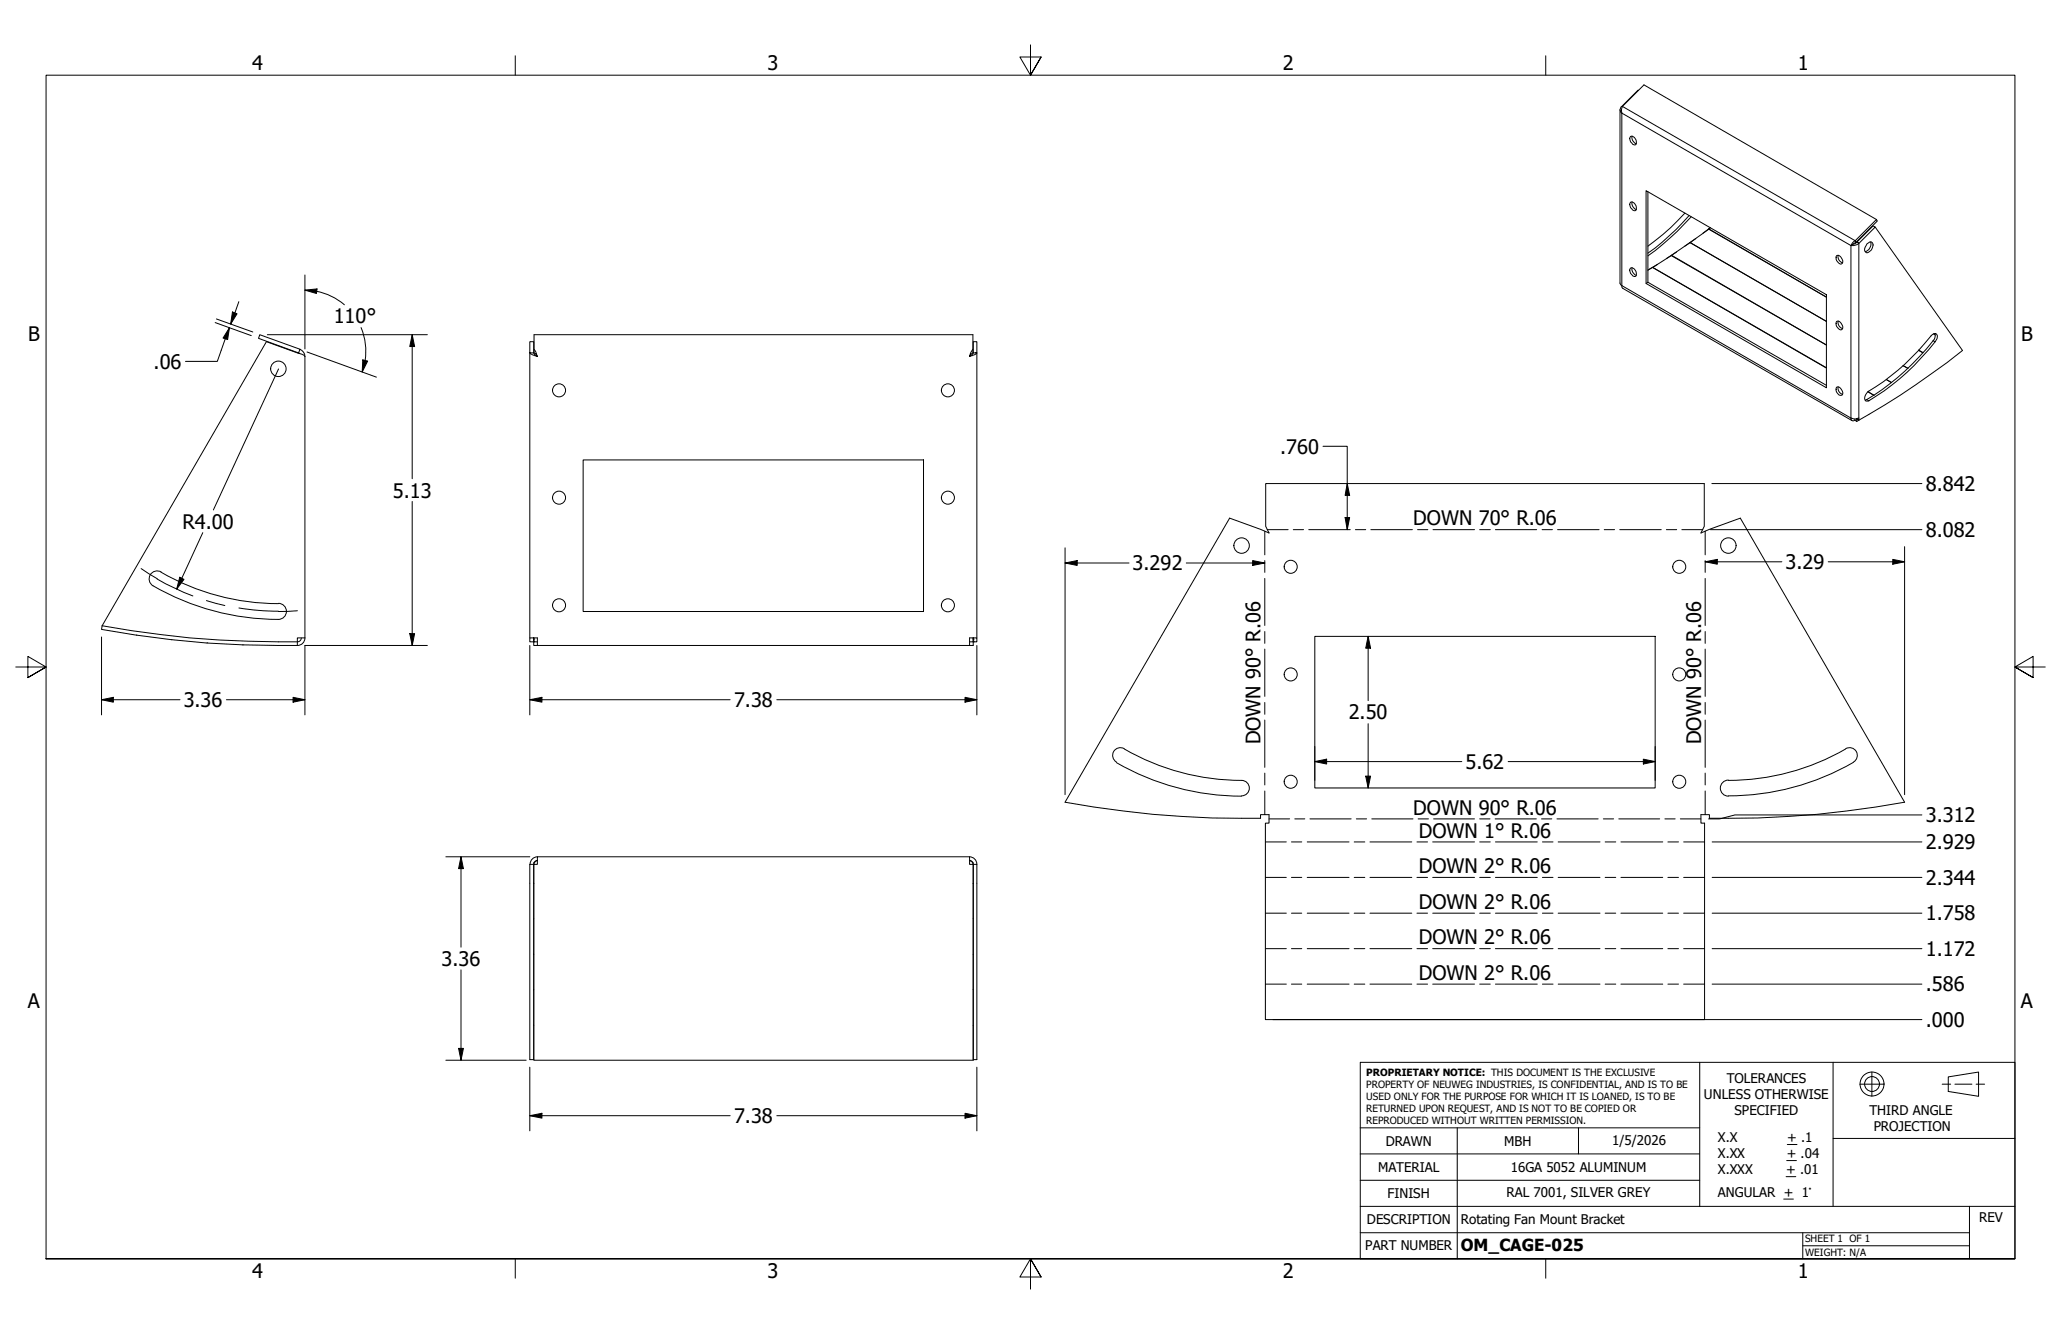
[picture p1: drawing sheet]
<svg xmlns="http://www.w3.org/2000/svg" width="432mm" height="279mm" viewBox="0 0 432 279" stroke-linecap="round" stroke-linejoin="round" font-family="sans-serif">
<!-- layer: Visible (ANSI) -->
<g fill="none" stroke="#000" stroke-width=".21">
<path d="M343.3 18.9l-3.5 3.4 .1 .1M339.4 23v36.3l.4 .5 .1 .5 48.1 27.8M339.8 22.3a.83 .83 0 0 0 0 1.4l-.1-.8 .2-.6 4.5-4.5 48.7 28.2M341.6 28.6a1.11 1.11 0 0 1 1.1 .6 1.11 1.11 0 0 1-.1 1.2 1.21 1.21 0 0 1-1-1.8zM341.9 28.5a1.34 1.34 0 0 0 .9 1.6M344.9 39.9l37.8 21.8v19.5l-37.8-21.8zM341.6 42.4a1.11 1.11 0 0 1 1.1 .5 1.11 1.11 0 0 1-.1 1.2 1.21 1.21 0 0 1-1-1.7zM341.6 56.1a1.11 1.11 0 0 1 1.1 .6 1.11 1.11 0 0 1-.1 1.2 1.21 1.21 0 0 1-1-1.8zM341.9 42.3a1.34 1.34 0 0 0 .9 1.6M341.9 56.1a1.34 1.34 0 0 0 .9 1.6M344.9 59.4l.3-.3 37.5 21.6M345.2 40.1v19"/>
<path d="M351.3 52.8l-2.2 1.4M353 44.6a46 46 0 0 1-7.8 7M353.9 45.1a53.5 53.5 0 0 1-8.7 7.9M354.1 50.8h.1M354.3 45.4a58 58 0 0 1-9.1 8.2M355.3 50l-2.3 1.6M356.8 48.8l1.5-1.1a138.5 138.5 0 0 1-13.1 8.9l2.1-1.2M384.8 53.5a1.21 1.21 0 0 1 1.2 1.7l-.2 .1a1.25 1.25 0 0 1-1-1.8zM385.1 53.5a1.34 1.34 0 0 0 .9 1.6M388.2 51.2l-.4 .2M388.7 50.4l-.6 .5-.3 .5M388.8 50.8l-.6 .4"/>
<path d="M389 50.7l-.8 .5M389.4 51l-.8 .4h-.8M391.2 51.1a.75 .75 0 0 1 1-.3 1.5 1.5 0 0 1-1.2 2.1 .92 .92 0 0 1 0-1.5zM391.9 50.7a1.72 1.72 0 0 1-1.1 2M392.4 47.3l.5 .3-3.5 3.4-.4-.3zM392.9 47.6l18.3 25.8a163.8 163.8 0 0 1-22.2 14.9M393.1 46l.2 .3-4.5 4.5-.1-.4zM54.4 70.1l8.5 3.1-.4 .7-8.3-3zM62.5 73.9l.3 .1M62.9 73.2a1.72 1.72 0 0 1 1 1.5M63.9 74.7a2.33 2.33 0 0 0-1.6-.8l-6.5-2.3-34.4 59.5M63.9 74.7v58.9"/>
<path d="M111 73.9l.5 .4 1.1 .4-.6-.4-.2-.4M111 71.6h.8v2.3h-.8zM111 73.9v59.7M111.9 73.2l.4 .5 .3 1-.3-.5-.4-.3v-3.8h91.9v3.8l-.3 .3-.4 .5 .4-1 .3-.5M203.9 73.9l-.8 .8a2.36 2.36 0 0 0 1.6-.8v59.7M203.9 71.6h.8v2.3h-.8zM384.8 67.3a1.21 1.21 0 0 1 1.2 1.7l-.2 .1a1.25 1.25 0 0 1-1-1.8zM385.1 67.2a1.34 1.34 0 0 0 .9 1.6M405.1 69.9l.3 .3M405.4 69.8v.9a48 48 0 0 1-14.6 13.1M122.2 96.3h71.3v31.8h-71.3zM384.8 81.1a1.21 1.21 0 0 1 1.2 1.6 1.12 1.12 0 0 1-1.1-.4 1.12 1.12 0 0 1-.1-1.2z"/>
<path d="M385.1 81a1.34 1.34 0 0 0 .9 1.6M388.6 87.8v.2l.4 .3M388.9 87.7l.1 .6M389 87.7l.4 .3v-.4a1.8 1.8 0 0 1-1.6 0 .49 .49 0 0 0 .2 .5 .49 .49 0 0 0 .6-.1M389 87.8h.1M391.3 82.1a50.4 50.4 0 0 0 13.5-12l.6-.3a.79 .79 0 0 1 .5 .7 .79 .79 0 0 1-.3 .7 47.5 47.5 0 0 1-14.3 12.8h-.3a.98 .98 0 0 1 0-1.6zM33.7 119.8a49.2 49.2 0 0 0 24.6 6.6M33.8 119.8a1.68 1.68 0 0 0-2.3 .6 1.68 1.68 0 0 0 .6 2.3M257.6 108.5l8.3 3.1-.7-1.4v-8.9h91.9v8.9l-.7 1.4 8.2-3.1 34.4 59.5a203.6 203.6 0 0 1-40.9 3.4v-.8h-1.7v1.8h.7v41.2h-92v-41.2h.8v-1.8h-1.8v.8a210.9 210.9 0 0 1-41-3.4zM21.4 131.1l-.1 .7 7.3 1.2M21.4 131.1a203.6 203.6 0 0 0 40.9 3.3M28.6 133l7.3 1"/>
<path d="M32.1 122.7a52.5 52.5 0 0 0 26.2 7M36 134l7.4 .7M43.4 134.6h.1M58.3 126.4a1.68 1.68 0 0 1 1.7 1.6 1.68 1.68 0 0 1-1.7 1.7M62.3 134.4v.8l-11.4-.1-7.5-.4M63.1 133.6a.79 .79 0 0 1-.8 .8M63.9 133.6a1.56 1.56 0 0 1-1.6 1.6M63.9 133.6h-1.6v.8M111.8 133.9h.1M111.8 134.3h.1M111.8 134.4h.1M111.8 134.4v-.8v.8h-.8v-.8h1.6v1.6h90.5v-1.6h1.6v.8h-.8v-.8v1.6h-.8"/>
<path d="M111.8 134.4v.8h.8M111.8 134.4h.8M203.1 134.4h.8M203.9 133.9h.1M203.9 134.3h.1M203.9 134.4h.1M275.5 133.3h71.3v31.7h-71.3zM233.9 159.7a52.5 52.5 0 0 0 26.2 7.1M235.5 156.9a50 50 0 0 0 25.1 6.6 1.62 1.62 0 0 1 1.1 1.8 1.62 1.62 0 0 1-1.6 1.4M235.5 156.8a1.62 1.62 0 0 0-2.2 .6 1.62 1.62 0 0 0 .6 2.2M386.7 156.9a49.2 49.2 0 0 1-24.6 6.5M386.7 156.8a1.62 1.62 0 0 1 2.2 .6 1.62 1.62 0 0 1-.6 2.2"/>
<path d="M388.3 159.7a52.4 52.4 0 0 1-26.2 7M112.6 179.5a1.56 1.56 0 0 0-1.5 1.5M203.1 179.5a1.56 1.56 0 0 1 1.6 1.5M362.1 163.4a1.68 1.68 0 0 0-1.7 1.7 1.68 1.68 0 0 0 1.7 1.7M111.9 180.7l.7-.5a.79 .79 0 0 0-.8 .8v40.9h-.8v-40.9h1.6v-1.5h90.5v1.5h.8M111.9 180.7v.3M203.8 180.7l-.7-.5a.79 .79 0 0 1 .8 .8M203.8 180.7v.3M203.9 181v41.1h-92.1v-7.3M203.9 181h.8M204.7 181v40.9h-.8"/>
<circle cx="58.3" cy="77.2" r="1.62"/>
<circle cx="117.1" cy="81.8" r="1.37"/>
<circle cx="198.6" cy="81.8" r="1.37"/>
<circle cx="117.1" cy="104.2" r="1.37"/>
<circle cx="198.6" cy="104.2" r="1.37"/>
<circle cx="260.1" cy="114.3" r="1.62"/>
<circle cx="270.4" cy="118.7" r="1.37"/>
<circle cx="351.8" cy="118.7" r="1.37"/>
<circle cx="362.1" cy="114.3" r="1.62"/>
<circle cx="117.1" cy="126.8" r="1.37"/>
<circle cx="198.6" cy="126.8" r="1.37"/>
<circle cx="270.4" cy="141.3" r="1.37"/>
<circle cx="351.8" cy="141.3" r="1.37"/>
<circle cx="270.4" cy="163.7" r="1.37"/>
<circle cx="351.8" cy="163.7" r="1.37"/>
</g>
<!-- layer: Bend Centerline (ANSI) -->
<g fill="none" stroke="#000" stroke-width=".21">
<path d="M265 111.3v4.9M265 117.4v2.5M265.5 110.9h4.4M271 110.9h2.1M274.2 110.9h8.7M284 110.9h2.1M287.2 110.9h8.7M297 110.9h2.1M300.2 110.9h8.7M310 110.9h2.2M313.3 110.9h8.6M323.1 110.9h2.1"/>
<path d="M326.3 110.9h8.7M336.1 110.9h2.2M339.3 110.9h8.7M349.1 110.9h2.2M352.4 110.9h4.3M357.3 111.3v4.9M357.3 117.4v2.5M265 121.2v9.8M265 132.3v2.4M265 136v9.9M357.3 121.2v9.8M357.3 132.3v2.4"/>
<path d="M357.3 136v9.9M265 147.1v2.5M265 150.8v9.9M357.3 147.1v2.5M357.3 150.8v9.9M265 161.9v2.5M265 165.7v4.9M265.1 176.3h4.4M265.9 171.5h4.3M270.6 176.3h2.1M271.3 171.5h2.1M273.9 176.3h8.7"/>
<path d="M274.4 171.5h8.7M283.7 176.3h2.2M284.2 171.5h2.1M287 176.3h8.8M287.4 171.5h8.6M296.9 176.3h2.2M297.1 171.5h2.2M300.2 176.3h8.7M300.4 171.5h8.5M310 171.5h2.2M310 176.3h2.2M313.2 171.5h8.7"/>
<path d="M313.3 176.3h8.8M323 171.5h2.1M323.2 176.3h2.2M326.2 171.5h8.6M326.5 176.3h8.7M335.9 171.5h2.2M336.3 176.3h2.2M339.2 171.5h8.5M339.6 176.3h8.8M348.8 171.5h2.2M349.4 176.3h2.3M352 171.5h4.4"/>
<path d="M352.7 176.3h4.4M357.3 161.9v2.5M357.3 165.7v4.9M265.1 183.8h4.4M265.1 191.3h4.4M265.1 198.7h4.4M270.6 183.8h2.1M270.6 191.3h2.1M270.6 198.7h2.1M273.9 183.8h8.7M273.9 191.3h8.7M273.9 198.7h8.7"/>
<path d="M283.7 183.8h2.2M283.7 191.3h2.2M283.7 198.7h2.2M287 183.8h8.8M287 191.3h8.8M287 198.7h8.8M296.9 183.8h2.2M296.9 191.3h2.2M296.9 198.7h2.2M300.2 183.8h8.7M300.2 191.3h8.7M300.2 198.7h8.7"/>
<path d="M310 183.8h2.2M310 191.3h2.2M310 198.7h2.2M313.3 183.8h8.8M313.3 191.3h8.8M313.3 198.7h8.8M323.2 183.8h2.2M323.2 191.3h2.2M323.2 198.7h2.2M326.5 183.8h8.7M326.5 191.3h8.7M326.5 198.7h8.7"/>
<path d="M336.3 183.8h2.2M336.3 191.3h2.2M336.3 198.7h2.2M339.6 183.8h8.8M339.6 191.3h8.8M339.6 198.7h8.8M349.4 183.8h2.3M349.4 191.3h2.3M349.4 198.7h2.3M352.7 183.8h4.4M352.7 191.3h4.4M352.7 198.7h4.4"/>
<path d="M265.1 206.1h4.4M270.6 206.1h2.1M273.9 206.1h8.7M283.7 206.1h2.2M287 206.1h8.8M296.9 206.1h2.2M300.2 206.1h8.7M310 206.1h2.2M313.3 206.1h8.8M323.2 206.1h2.2M326.5 206.1h8.7M336.3 206.1h2.2"/>
<path d="M339.6 206.1h8.8M349.4 206.1h2.3M352.7 206.1h4.4"/>
</g>
<!-- layer: Visible Narrow (ANSI) -->
<g fill="none" stroke="#000" stroke-width=".21">
<path d="M339.8 23.7l48 27.7v36.2l-48-27.8zM339.9 22.3l48.8 28.1M346.2 56l36.5 21.1M346.3 56l36.4 21M350.2 53.5l32.5 18.8-32.6-18.8M354.1 50.8l28.6 16.5M358 47.9l24.7 14.3M389.4 51v36.6M395.2 79.5l1.1 .6M398.7 76.6l1 .6M402.9 73.9l-.9-.6 .8 .6M405 71.4l.4 .2"/>
<path d="M391.1 83.7l.4 .2M391.4 82l1.2 .8"/>
</g>
<!-- layer: Border (ANSI) -->
<path d="M107.9 11.7v4M215.9 9.4v6.3l-2.2-3.8h4.4l-2.2 3.8 2.2-3.8M323.8 11.7v4M3.3 139.7h6.4l-3.9-2.2v4.4l3.9-2.2-3.9 2.2M428.5 139.7h-6.4l3.9-2.2v4.4l-3.9-2.2 3.9 2.2M9.7 263.7v-248h412.4v248h-412.4h412.4M107.9 263.7v4M218.1 267.5l-2.2-3.8 2.2 3.8h-4.4l2.2-3.8v6.3M323.8 263.7v4" fill="none" stroke="#000" stroke-width=".21"/>
<!-- layer: Title (ANSI) -->
<g fill="none" stroke="#000" stroke-width=".21">
<path d="M285 222.5h137.1v41.2h-137.1zM285 236.2h71.1M305.3 236.2v27.5M330.7 236.2v5.5M356.1 222.5v30.2M374.5 239.7h2M384 222.5v15.9M389.6 227.1h5.1M392.2 224.5v5.1M406.9 227.1h1.8M408.2 225.6l6.3-1.1v5.1l-6.3-1zM409.6 227.1h3.5"/>
<path d="M414 227.1h1.8M422.1 238.4h-38.1v14.3M285 258.2h127.6M285 252.7h137.1M285 247.2h71.1M285 241.7h71.1M373.7 251.1h2M374.2 246.4h2M374.3 243.1h2.1M377.7 258.2v5.5M412.6 252.7v11M377.7 260.9h34.9"/>
<circle cx="392.2" cy="227" r="2.51"/>
<circle cx="392.2" cy="227" r="1.56"/>
</g>
<!-- layer: Dimension (ANSI) -->
<g fill="none" stroke="#000" stroke-width=".21">
<path d="M63.9 57.6v15.5M45.1 67.6l7.5 2.7M45.3 66.8l7.7 2.7M48.1 68.6l-.4 2.5-1-.3zM48.1 68.6l-2.6 7.1h-6.6M48.7 65.3l1 .4-1.4 2.2zM50 63.2l-1.7 4.7M56 70.1h33.5M58.4 77.3l-13.7 29.5M63.9 60.8l2.5-.3-.1 1zM63.9 60.8a12.8 12.8 0 0 1 8.3 3M64.3 73.7l14.6 5.3"/>
<path d="M75.6 68.6a12.8 12.8 0 0 1 .9 6.9M76 75.4l1 .2-1.1 2.3zM76.5 75.5l-.6 2.4M86.4 70.1l.5 2.5h-1zM86.4 70.1v30.2M277.2 93.5h5.1v17.4M42.5 111.6l-5.5 11.8M86.4 105v30.2M223.1 117.9l2.6-.5v1zM223.1 117.9h13.4M223.1 114.7v51.7M248.5 117.9h16.5"/>
<path d="M262.4 117.4l2.6 .5-2.6 .5zM281.8 108.4h1l-.5 2.5zM282.3 101.3l.5 2.5h-1zM357.3 117.7l2.5-.5v1zM357.3 117.7h16M358.3 110.9h44.4M358.6 101.3h44.1M383 117.7h16M396.6 117.2l2.4 .5-2.4 .5zM399 114.5v51.9M21.3 133.4v16.3M37.7 120.9l.8 .4-1.5 2.1z"/>
<path d="M85.9 132.7h1l-.5 2.5zM89.5 135.2h-25.6v14.5M111 135.2v14.5M204.7 135.2v14.5M286.6 133.3l.5 2.5h-1zM286.6 133.3v13.4M21.3 146.6l2.4-.6v1.1zM21.3 146.6h16.4M47.4 146.6h16.5M61.4 146l2.5 .6-2.5 .5zM111 146.6l2.5-.6v1.1zM111 146.6h42"/>
<path d="M162.8 146.6h41.9M202.2 146l2.5 .6-2.5 .5zM275.5 159.5l2.4-.5v1zM275.5 159.5h30.8M275.5 156.3v7.1M286.6 151.6v13.4M316 159.5h30.8M344.3 159l2.5 .5-2.5 .5zM346.8 156.3v7.1M93.4 179.5h17.6M96.6 179.5l.5 2.4h-1zM96.6 179.5v18.9"/>
<path d="M286.1 162.6h1l-.5 2.4zM358.7 176.3h44M402.7 170.7h-39.2l-3.2 .8h-2.4M358.7 198.7h44M358.7 191.3h44M358.7 183.8h44M96.1 219.6h1l-.5 2.5zM96.6 203.1v19M266.7 213.6h136M358.7 206.1h44M93.4 222.1h16.8M111 233.7l2.5-.5v1z"/>
<path d="M111 233.7h42M111 223.5v13.4M162.8 233.7h41.9M202.2 233.2l2.5 .5-2.5 .5zM204.7 223.5v13.4"/>
</g>
<g fill="#000">
<path d="M48.1 68.6l-.4 2.5-1-.3zM48.7 65.3l1 .4-1.4 2.2zM63.9 60.8l2.5-.3-.1 1zM76 75.4l1 .2-1.1 2.3zM86.4 70.1l.5 2.5h-1zM223.1 117.9l2.6-.5v1zM262.4 117.4l2.6 .5-2.6 .5zM281.8 108.4h1l-.5 2.5zM282.3 101.3l.5 2.5h-1zM357.3 117.7l2.5-.5v1zM396.6 117.2l2.4 .5-2.4 .5zM37.7 120.9l.8 .4-1.5 2.1z"/>
<path d="M85.9 132.7h1l-.5 2.5zM286.6 133.3l.5 2.5h-1zM21.3 146.6l2.4-.6v1.1zM61.4 146l2.5 .6-2.5 .5zM111 146.6l2.5-.6v1.1zM202.2 146l2.5 .6-2.5 .5zM275.5 159.5l2.4-.5v1zM286.1 162.6h1l-.5 2.4zM344.3 159l2.5 .5-2.5 .5zM96.6 179.5l.5 2.4h-1zM96.1 219.6h1l-.5 2.5zM111 233.7l2.5-.5v1z"/>
<path d="M202.2 233.2l2.5 .5-2.5 .5z"/>
</g>
<!-- layer: Centerline (ANSI) -->
<path d="M29.6 119.1l3.3 2.1M32.9 121.3l4.1 2.1 3.4 1.4M43.2 125.8l3.9 1M50.1 127.3l4.5 .6 3.7 .1M62.3 127.9l-4 .2" fill="none" stroke="#000" stroke-width=".21"/>
<g font-size="4.2">
<text x="52.8" y="14.7">4</text>
<text x="160.8" y="14.7">3</text>
<text x="268.7" y="14.7">2</text>
<text x="376.7" y="14.7">1</text>
<text x="5.9" y="71.4">B</text>
<text x="69.9" y="67.8">110°</text>
<text x="423.5" y="71.4">B</text>
<text x="32.2" y="77.2">.06</text>
<text x="268.2" y="95">.760</text>
<text x="82.3" y="104.2">5.13</text>
<text x="403.5" y="102.8">8.842</text>
<text x="38.2" y="110.7">R4.00</text>
<text x="296.1" y="110">DOWN 70° R.06</text>
<text x="403.5" y="112.5">8.082</text>
<text x="237.3" y="119.4">3.292</text>
<text x="374.1" y="119.2">3.29</text>
<text x="38.5" y="148.1">3.36</text>
<text x="153.8" y="148.1">7.38</text>
<text x="264.1" y="155.9" transform="rotate(-90 264.1 155.9)">DOWN 90° R.06</text>
<text x="282.6" y="150.7">2.50</text>
<text x="356.4" y="155.9" transform="rotate(-90 356.4 155.9)">DOWN 90° R.06</text>
<text x="307" y="161">5.62</text>
<text x="296.1" y="170.6">DOWN 90° R.06</text>
<text x="403.5" y="172.2">3.312</text>
<text x="297.2" y="175.5">DOWN 1° R.06</text>
<text x="403.5" y="177.9">2.929</text>
<text x="297.2" y="182.9">DOWN 2° R.06</text>
<text x="403.5" y="185.3">2.344</text>
<text x="297.2" y="190.4">DOWN 2° R.06</text>
<text x="297.2" y="197.8">DOWN 2° R.06</text>
<text x="403.5" y="192.8">1.758</text>
<text x="92.5" y="202.2">3.36</text>
<text x="403.5" y="200.2">1.172</text>
<text x="297.2" y="205.2">DOWN 2° R.06</text>
<text x="403.5" y="207.6">.586</text>
<text x="5.8" y="211.1">A</text>
<text x="403.5" y="215.1">.000</text>
<text x="423.4" y="211.1">A</text>
<text x="153.8" y="235.2">7.38</text>
<text x="52.8" y="267.7">4</text>
<text x="160.8" y="267.7">3</text>
<text x="268.7" y="267.7">2</text>
<text x="376.7" y="267.7">1</text>
</g>
<text font-size="3.5" x="306.1" y="262">OM_CAGE-025</text>
<g font-size="2.8">
<text x="361.8" y="226.9">TOLERANCES</text>
<text x="357" y="230.3">UNLESS OTHERWISE</text>
<text x="363.4" y="233.6">SPECIFIED</text>
<text x="391.7" y="233.5">THIRD ANGLE</text>
<text x="290.3" y="240">DRAWN</text>
<text x="315.2" y="240">MBH</text>
<text x="337.8" y="239.8">1/5/2026</text>
<text x="359.9" y="239.3">X.X</text>
<text x="374.5" y="239.3">+ .1</text>
<text x="392.6" y="236.8">PROJECTION</text>
<text x="288.7" y="245.5">MATERIAL</text>
<text x="316.5" y="245.5">16GA 5052 ALUMINUM</text>
<text x="359.9" y="242.6">X.XX</text>
<text x="359.9" y="245.9">X.XXX</text>
<text x="374.2" y="245.9">+ .01</text>
<text x="374.3" y="242.6">+ .04</text>
<text x="290.7" y="251">FINISH</text>
<text x="315.7" y="250.7">RAL 7001, SILVER GREY</text>
<text x="359.9" y="250.7">ANGULAR + 1°</text>
<text x="286.4" y="256.4">DESCRIPTION</text>
<text x="306.1" y="256.3">Rotating Fan Mount Bracket</text>
<text x="414.7" y="256">REV</text>
<text x="286" y="261.9">PART NUMBER</text>
</g>
<g font-size="2.1">
<text x="286.3" y="225.4">PROPRIETARY NOTICE: THIS DOCUMENT IS THE EXCLUSIVE</text>
<text x="286.3" y="227.8">PROPERTY OF NEUWEG INDUSTRIES, IS CONFIDENTIAL, AND IS TO BE</text>
<text x="286.3" y="230.4">USED ONLY FOR THE PURPOSE FOR WHICH IT IS LOANED, IS TO BE</text>
<text x="286.3" y="232.9">RETURNED UPON REQUEST, AND IS NOT TO BE COPIED OR</text>
<text x="286.3" y="235.4">REPRODUCED WITHOUT WRITTEN PERMISSION.</text>
<text x="378.2" y="260.2">SHEET 1 OF 1</text>
<text x="378.2" y="263">WEIGHT: N/A</text>
</g>
</svg>
